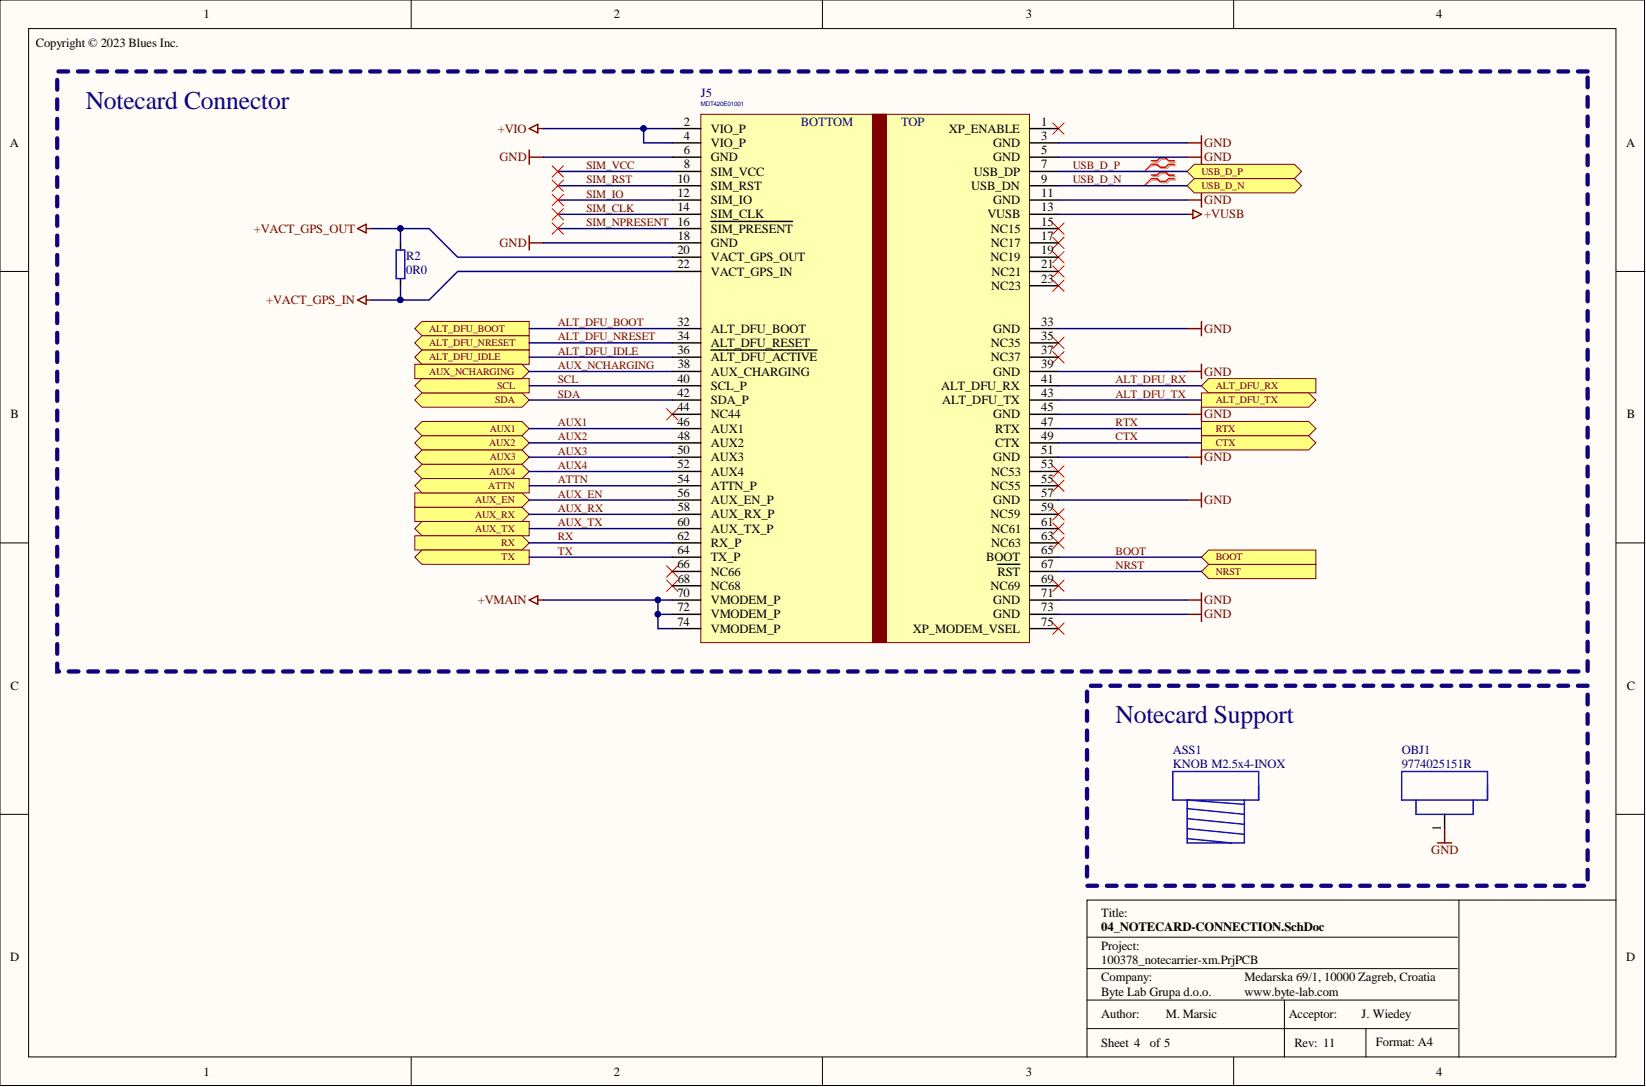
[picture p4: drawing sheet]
<svg xmlns="http://www.w3.org/2000/svg" width="292mm" height="193mm" viewBox="0 0 292 193" stroke-linecap="round" stroke-linejoin="round" font-family="sans-serif">
<g fill="#fffcf8" stroke="#000" stroke-width=".18">
<path d="M0 0h291.8v192.7h-291.8z"/>
<path d="M5.1 5.1h281.7v182.5h-281.7z"/>
</g>
<g fill="none" stroke="#000" stroke-width=".18">
<path d="M73 0v5.1M145.9 0v5.1M218.9 0v5.1M0 48.2h5.1M286.8 48.2h5.1M0 96.4h5.1M286.8 96.4h5.1M0 144.6h5.1M258.9 159.8v27.9M286.8 159.8h-93.9v27.9M286.8 144.6h5.1M192.9 166.4h65.7"/>
<path d="M192.9 172h65.7M192.9 177.5h65.7M227.9 177.5v10.2M73 187.7v5.1M145.9 187.7v5.1M192.9 182.6h65.7M218.9 187.7v5.1M242.4 182.6v5.1"/>
</g>
<path d="M93.9 22.8l1.5-.7v1.5zM95.4 22.8h1.1M210.7 38h1M211.7 37.3l1.5 .7-1.5 .8zM63.5 40.6l1.5-.8v1.5zM65 40.6h1M93.9 106.5l1.5-.7v1.5zM95.4 106.5h1.1" fill="none" stroke="#800000" stroke-width=".25"/>
<g fill="none" stroke="#f00" stroke-width=".18">
<path d="M186.8 21.8l2 2M186.8 39.6l2 2M188.8 21.8l-2 2M188.8 39.6l-2 2M186.8 42.1l2 2M186.8 44.6l2 2.1M186.8 47.2l2 2M186.8 49.7l2 2M186.8 59.9l2 2M188.8 42.1l-2 2M188.8 44.6l-2 2.1M188.8 47.2l-2 2"/>
<path d="M188.8 49.7l-2 2M188.8 59.9l-2 2M118.3 72.5l2 2.1M120.3 72.5l-2 2.1M186.8 62.4l2 2M188.8 62.4l-2 2M186.8 95.4l2 2M186.8 92.8l2 2.1M186.8 90.3l2 2M186.8 85.2l2 2M186.8 82.7l2 2M188.8 95.4l-2 2"/>
<path d="M188.8 92.8l-2 2.1M188.8 90.3l-2 2M188.8 85.2l-2 2M188.8 82.7l-2 2M118.3 100.4l2 2.1M118.3 103l2 2M120.3 100.4l-2 2.1M120.3 103l-2 2M186.8 110.6l2 2M186.8 103l2 2M188.8 110.6l-2 2M188.8 103l-2 2"/>
</g>
<path d="M124.4 20.3h58.3v93.8h-58.3z" fill="#ffffb0" stroke="#800000" stroke-width=".18"/>
<g fill="none" stroke="#000" stroke-width=".25">
<path d="M119.3 22.8h5.1M119.3 25.4h5.1M119.3 27.9h5.1M119.3 30.4h5.1M119.3 33h5.1M119.3 35.5h5.1M119.3 38h5.1M126.1 39.3h1.1M127.4 39.3h2.6M130.1 39.3h2.2M132.4 39.3h3.9M136.4 39.3h1.3"/>
<path d="M137.8 39.3h2.8M182.8 22.8h5M182.8 25.4h5M182.8 27.9h5M182.8 30.4h5M182.8 33h5M182.8 35.5h5M182.8 38h5M71.1 43.1v1.3M71.1 49.5v1.2M119.3 40.6h5.1M119.3 43.1h5.1"/>
<path d="M119.3 45.7h5.1M119.3 48.2h5.1M119.3 58.3h5.1M182.8 40.6h5M182.8 43.1h5M182.8 45.7h5M182.8 48.2h5M182.8 50.7h5M182.8 58.3h5M119.3 60.9h5.1M119.3 63.4h5.1M119.3 65.9h5.1"/>
<path d="M119.3 68.5h5.1M119.3 71h5.1M119.3 73.6h5.1M119.3 76.1h5.1M119.3 78.6h5.1M126.1 62.1h4.2M130.4 62.1h2.6M133.1 62.1h1.1M134.3 62.1h5.7M140.1 62.1h1.2M141.4 62.1h2.2M143.7 62.1h1.3"/>
<path d="M182.8 60.9h5M182.8 63.4h5M182.8 65.9h5M182.8 68.5h5M182.8 71h5M182.8 73.6h5M182.8 76.1h5M182.8 78.6h5M119.3 81.2h5.1M119.3 83.7h5.1M119.3 86.2h5.1M119.3 88.8h5.1"/>
<path d="M119.3 91.3h5.1M119.3 93.8h5.1M119.3 96.4h5.1M119.3 98.9h5.1M182.8 81.2h5M182.8 83.7h5M182.8 86.2h5M182.8 88.8h5M182.8 91.3h5M182.8 93.8h5M182.8 96.4h5M182.8 98.9h5"/>
<path d="M119.3 101.5h5.1M119.3 104h5.1M119.3 106.5h5.1M119.3 109.1h5.1M119.3 111.6h5.1M177 100.2h2.6M179.7 100.2h1.3M182.8 101.5h5M182.8 104h5M182.8 106.5h5M182.8 109.1h5M182.8 111.6h5"/>
</g>
<path d="M154.8 20.3h2.5v93.8h-2.5z" fill="#800000" stroke="#800000" stroke-width=".18"/>
<g fill="none" stroke="#800000" stroke-width=".25">
<path d="M210.7 35.5h2.5M210.7 27.9h2.5M210.7 25.4h2.5M213.2 24.1v5.1M213.2 34.2v2.6M63.5 53.3l1.5-.8v1.5zM65 53.3h1M210.7 58.3h2.5M213.2 57.1v2.5M210.7 65.9h2.5M210.7 73.6h2.5M213.2 64.7v2.5"/>
<path d="M213.2 72.3v2.5M213.2 79.9v2.5M210.7 88.8h2.5M210.7 81.2h2.5M213.2 87.5v2.5M210.7 109.1h2.5M210.7 106.5h2.5M213.2 105.3v5"/>
</g>
<path d="M204.6 28.8h1l.5-.5h1l.5 .5h1M204.6 29.4h1l.5 .5h1l.5-.5h1" fill="none" stroke="#d0a19e" stroke-width=".25"/>
<path d="M204.6 29.4l-1.5 1" fill="none" stroke="#d0a19e" stroke-width=".18"/>
<path d="M204.3 28.5h1l.5-.5h1.1l.5 .5h1M204.3 29.2h1l.5 .5h1.1l.5-.5h1" fill="none" stroke="#f00" stroke-width=".25"/>
<path d="M204.3 29.2l-1.2 1.2" fill="none" stroke="#f00" stroke-width=".18"/>
<path d="M70.3 44.4h1.5v5.1h-1.5z" fill="none" stroke="#00f" stroke-width=".25"/>
<g fill="#ffff80" stroke="#800000" stroke-width=".18">
<path d="M73.6 93.8l1.3-1.2h19v2.5h-19z" fill-rule="evenodd"/>
<path d="M73.6 90h19l1.3 1.3-1.3 1.3h-19z" fill-rule="evenodd"/>
<path d="M73.6 87.5h19l1.3 1.3-1.3 1.2h-19z" fill-rule="evenodd"/>
<path d="M73.6 76.1l1.3-1.3h17.7l1.3 1.3-1.3 1.3h-17.7z" fill-rule="evenodd"/>
<path d="M73.6 78.6l1.3-1.2h17.7l1.3 1.2-1.3 1.3h-17.7z" fill-rule="evenodd"/>
<path d="M73.6 81.2l1.3-1.3h17.7l1.3 1.3-1.3 1.2h-17.7z" fill-rule="evenodd"/>
<path d="M73.6 83.7l1.3-1.3h17.7l1.3 1.3-1.3 1.3h-17.7z" fill-rule="evenodd"/>
<path d="M73.6 95.1h19l1.3 1.3-1.3 1.2h-19z" fill-rule="evenodd"/>
<path d="M73.6 98.9l1.3-1.3h19v2.6h-19z" fill-rule="evenodd"/>
<path d="M73.6 71l1.3-1.3h17.7l1.3 1.3-1.3 1.3h-17.7z" fill-rule="evenodd"/>
<path d="M73.6 68.5l1.3-1.3h19v2.5h-19z" fill-rule="evenodd"/>
<path d="M73.6 86.2l1.3-1.2h19v2.5h-19z" fill-rule="evenodd"/>
<path d="M213.2 101.5l1.3-1.3h19v2.5h-19z" fill-rule="evenodd"/>
<path d="M213.2 68.5l1.3-1.3h19v2.5h-19z" fill-rule="evenodd"/>
<path d="M213.2 69.7h19l1.3 1.3-1.3 1.3h-19z" fill-rule="evenodd"/>
<path d="M213.2 74.8h19l1.3 1.3-1.3 1.3h-19z" fill-rule="evenodd"/>
<path d="M213.2 77.4h19l1.3 1.2-1.3 1.3h-19z" fill-rule="evenodd"/>
<path d="M210.7 33l1.2-1.3h17.8l1.3 1.3-1.3 1.2h-17.8z" fill-rule="evenodd"/>
<path d="M210.7 30.4l1.2-1.2h17.8l1.3 1.2-1.3 1.3h-17.8z" fill-rule="evenodd"/>
</g>
<path d="M204.6 31.3h1l.5-.5h1l.5 .5h1M204.6 32h1l.5 .5h1l.5-.5h1" fill="none" stroke="#d0a19e" stroke-width=".25"/>
<path d="M204.6 32l-1.5 1" fill="none" stroke="#d0a19e" stroke-width=".18"/>
<path d="M204.3 31.1h1l.5-.5h1.1l.5 .5h1M204.3 31.7h1l.5 .5h1.1l.5-.5h1" fill="none" stroke="#f00" stroke-width=".25"/>
<path d="M204.3 31.7l-1.2 1.3" fill="none" stroke="#f00" stroke-width=".18"/>
<g fill="none" stroke="#000080" stroke-width=".25">
<path d="M96.5 22.8h22.8M96.5 27.9h22.8M99 35.5h20.3M99 38h20.3M99 30.4h20.3M99 33h20.3M114.2 22.8v2.6h5.1M187.8 35.5h22.9M187.8 27.9h22.9M187.8 38h22.9M187.8 25.4h22.9M187.8 30.4h22.9"/>
<path d="M187.8 33h22.9M66 40.6h10.1l5.1 5.1h38.1M71.1 40.6v2.5M71.1 50.7v2.6M96.5 43.1h22.8M99 40.6h20.3M119.3 48.2h-38.1l-5.1 5.1h-10.1M187.8 58.3h22.9M93.9 78.6h25.4M93.9 76.1h25.4M93.9 68.5h25.4M93.9 71h25.4"/>
<path d="M187.8 78.6h25.4M187.8 76.1h25.4M187.8 65.9h22.9M187.8 68.5h25.4M187.8 71h25.4M187.8 73.6h22.9M93.9 98.9h25.4M93.9 96.4h25.4M93.9 93.8h25.4M93.9 91.3h25.4M93.9 88.8h25.4M93.9 86.2h25.4"/>
<path d="M93.9 83.7h25.4M93.9 81.2h25.4M187.8 88.8h22.9M187.8 81.2h22.9M96.5 106.5h22.8M116.8 106.5v5.1h2.5M116.8 109.1h2.5M187.8 106.5h22.9M187.8 109.1h22.9M187.8 101.5h25.4"/>
</g>
<g fill="#000080" stroke="#000080" stroke-width=".18">
<circle cx="114.2" cy="22.8" r=".48"/>
<circle cx="116.7" cy="109" r=".48"/>
<circle cx="71" cy="53.2" r=".48"/>
<circle cx="71" cy="40.6" r=".48"/>
<circle cx="116.7" cy="106.5" r=".48"/>
</g>
<path d="M93.9 26.6v2.6M93.9 27.9h2.6M93.9 41.8v2.6M93.9 43.1h2.6" fill="none" stroke="#800000" stroke-width=".25"/>
<path d="M281.7 12.7h-271.5v106.5h271.5v-106.5" fill="none" stroke="#11037f" stroke-width=".76" stroke-dasharray="1.7 1.7"/>
<path d="M213.2 98.9l1.3-1.3h19v2.6h-19z" fill-rule="evenodd" fill="#ffff80" stroke="#800000" stroke-width=".18"/>
<path d="M187.8 98.9h25.4" fill="none" stroke="#000080" stroke-width=".25"/>
<path d="M256.4 144.6v2.5" fill="none" stroke="#000" stroke-width=".25"/>
<path d="M208.1 137h15.3v5h-15.3zM248.7 137h15.3v5h-15.3zM210.7 143.6l10.1 1M210.7 145.3l10.1 1M210.7 147.1l10.1 1M210.7 148.9l7.8 .7M220.8 142v7.6h-10.1v-7.6l10.1 .8M251.3 142v2.6h10.1v-2.6" fill="none" stroke="#000bff" stroke-width=".25"/>
<path d="M281.7 121.7h-88.8v35.5h88.8v-35.5" fill="none" stroke="#11037f" stroke-width=".76" stroke-dasharray="1.7 1.7"/>
<path d="M255.1 149.6h2.5M256.4 147.1v2.5" fill="none" stroke="#800000" stroke-width=".25"/>
<path d="M98 29.4l2 2.1M98 32l2 2M98 34.5l2 2M98 37l2 2.1M98 39.6l2 2M100 29.4l-2 2.1M100 32l-2 2M100 34.5l-2 2M100 37l-2 2.1M100 39.6l-2 2" fill="none" stroke="#f00" stroke-width=".18"/>
<g fill="#ffff80" stroke="#800000" stroke-width=".18">
<path d="M73.6 58.3l1.3-1.2h19v2.5h-19z" fill-rule="evenodd"/>
<path d="M73.6 60.9l1.3-1.3h19v2.5h-19z" fill-rule="evenodd"/>
<path d="M73.6 63.4l1.3-1.3h19v2.6h-19z" fill-rule="evenodd"/>
<path d="M73.6 64.7h19l1.3 1.2-1.3 1.3h-19z" fill-rule="evenodd"/>
</g>
<path d="M93.9 58.3h25.4M93.9 65.9h25.4M93.9 63.4h25.4M93.9 60.9h25.4" fill="none" stroke="#000080" stroke-width=".25"/>
<g font-size="4.5" fill="#11037f">
<text x="15.2" y="19.3">Notecard Connector</text>
<text x="198" y="128.4">Notecard Support</text>
</g>
<text font-size="2.3" x="195.4" y="165.3">04_NOTECARD-CONNECTION.SchDoc</text>
<g font-size="2.2">
<text x="36.1" y="3.3">1</text>
<text x="108.9" y="3.3">2</text>
<text x="182" y="3.3">3</text>
<text x="254.9" y="3.3">4</text>
<text x="6.3" y="8.3">Copyright © 2023 Blues Inc.</text>
<text x="121.3" y="22.3">2</text>
<text x="126.1" y="23.5">VIO_P</text>
<text x="168.4" y="23.5">XP_ENABLE</text>
<text x="184.8" y="22.3">1</text>
<text x="1.8" y="26.1">A</text>
<text x="121.3" y="24.8">4</text>
<text x="121.3" y="27.4">6</text>
<text x="121.4" y="29.9">8</text>
<text x="126.1" y="26.1">VIO_P</text>
<text x="126.1" y="28.6">GND</text>
<text x="176.2" y="26.1">GND</text>
<text x="176.2" y="28.6">GND</text>
<text x="184.8" y="24.8">3</text>
<text x="184.8" y="27.4">5</text>
<text x="184.8" y="29.9">7</text>
<text x="288.6" y="26.1">A</text>
<text x="120.2" y="32.4">10</text>
<text x="120.2" y="35">12</text>
<text x="126.1" y="31.2">SIM_VCC</text>
<text x="126.1" y="33.7">SIM_RST</text>
<text x="172.4" y="33.7">USB_DN</text>
<text x="172.8" y="31.2">USB_DP</text>
<text x="184.8" y="32.4">9</text>
<text x="184.8" y="35">11</text>
<text x="120.2" y="37.5">14</text>
<text x="126.1" y="36.2">SIM_IO</text>
<text x="126.1" y="41.3">SIM_PRESENT</text>
<text x="126.1" y="38.8">SIM_CLK</text>
<text x="175.2" y="38.8">VUSB</text>
<text x="175.8" y="41.3">NC15</text>
<text x="176.2" y="36.2">GND</text>
<text x="184.8" y="37.5">13</text>
<text x="184.8" y="40">15</text>
<text x="120.2" y="45.1">20</text>
<text x="120.2" y="47.6">22</text>
<text x="120.3" y="42.6">18</text>
<text x="126.1" y="43.8">GND</text>
<text x="126.1" y="46.4">VACT_GPS_OUT</text>
<text x="175.8" y="46.4">NC19</text>
<text x="175.8" y="43.8">NC17</text>
<text x="184.8" y="42.6">17</text>
<text x="184.8" y="45.1">19</text>
<text x="184.8" y="47.6">21</text>
<text x="126.1" y="48.9">VACT_GPS_IN</text>
<text x="175.9" y="51.4">NC23</text>
<text x="176" y="48.9">NC21</text>
<text x="184.8" y="50.2">23</text>
<text x="120.2" y="57.8">32</text>
<text x="126.1" y="59.1">ALT_DFU_BOOT</text>
<text x="176.2" y="59.1">GND</text>
<text x="184.8" y="57.8">33</text>
<text x="120.2" y="60.3">34</text>
<text x="120.2" y="62.9">36</text>
<text x="120.3" y="65.4">38</text>
<text x="126.1" y="61.6">ALT_DFU_RESET</text>
<text x="126.1" y="64.1">ALT_DFU_ACTIVE</text>
<text x="175.8" y="64.1">NC37</text>
<text x="175.8" y="61.6">NC35</text>
<text x="184.8" y="60.3">35</text>
<text x="184.8" y="62.9">37</text>
<text x="184.8" y="65.4">39</text>
<text x="120.2" y="67.9">40</text>
<text x="120.2" y="70.5">42</text>
<text x="126.1" y="66.7">AUX_CHARGING</text>
<text x="126.1" y="69.2">SCL_P</text>
<text x="126.1" y="71.7">SDA_P</text>
<text x="167" y="69.2">ALT_DFU_RX</text>
<text x="167.2" y="71.7">ALT_DFU_TX</text>
<text x="176.2" y="66.7">GND</text>
<text x="184.8" y="67.9">41</text>
<text x="184.8" y="70.5">43</text>
<text x="1.9" y="74.3">B</text>
<text x="120.2" y="73">44</text>
<text x="120.2" y="75.5">46</text>
<text x="126.1" y="74.3">NC44</text>
<text x="126.1" y="76.8">AUX1</text>
<text x="176.2" y="74.3">GND</text>
<text x="176.6" y="76.8">RTX</text>
<text x="184.8" y="73">45</text>
<text x="184.8" y="75.5">47</text>
<text x="288.7" y="74.3">B</text>
<text x="120.2" y="80.6">50</text>
<text x="120.2" y="83.1">52</text>
<text x="120.3" y="78.1">48</text>
<text x="126.1" y="79.3">AUX2</text>
<text x="126.1" y="81.9">AUX3</text>
<text x="176.2" y="81.9">GND</text>
<text x="176.6" y="79.3">CTX</text>
<text x="184.8" y="78.1">49</text>
<text x="184.8" y="80.6">51</text>
<text x="184.8" y="83.1">53</text>
<text x="120.2" y="85.7">54</text>
<text x="120.2" y="88.2">56</text>
<text x="126.1" y="84.4">AUX4</text>
<text x="126.1" y="87">ATTN_P</text>
<text x="126.1" y="89.5">AUX_EN_P</text>
<text x="175.8" y="87">NC55</text>
<text x="175.9" y="84.4">NC53</text>
<text x="176.2" y="89.5">GND</text>
<text x="184.8" y="85.7">55</text>
<text x="184.8" y="88.2">57</text>
<text x="120.2" y="93.3">60</text>
<text x="120.2" y="95.8">62</text>
<text x="120.3" y="90.8">58</text>
<text x="126.1" y="92">AUX_RX_P</text>
<text x="126.1" y="94.6">AUX_TX_P</text>
<text x="175.8" y="92">NC59</text>
<text x="176" y="94.6">NC61</text>
<text x="184.8" y="90.8">59</text>
<text x="184.8" y="93.3">61</text>
<text x="184.8" y="95.8">63</text>
<text x="120.2" y="98.4">64</text>
<text x="120.2" y="100.9">66</text>
<text x="126.1" y="97.1">RX_P</text>
<text x="126.1" y="99.6">TX_P</text>
<text x="175" y="99.6">BOOT</text>
<text x="175.9" y="97.1">NC63</text>
<text x="184.8" y="98.4">65</text>
<text x="184.8" y="100.9">67</text>
<text x="120.2" y="106">70</text>
<text x="120.3" y="103.4">68</text>
<text x="126.1" y="102.2">NC66</text>
<text x="126.1" y="104.7">NC68</text>
<text x="126.1" y="107.2">VMODEM_P</text>
<text x="175.8" y="104.7">NC69</text>
<text x="176.2" y="107.2">GND</text>
<text x="177" y="102.2">RST</text>
<text x="184.8" y="103.4">69</text>
<text x="184.8" y="106">71</text>
<text x="120.2" y="108.5">72</text>
<text x="120.2" y="111">74</text>
<text x="126.1" y="109.8">VMODEM_P</text>
<text x="126.1" y="112.3">VMODEM_P</text>
<text x="162" y="112.3">XP_MODEM_VSEL</text>
<text x="176.2" y="109.8">GND</text>
<text x="184.8" y="108.5">73</text>
<text x="184.8" y="111">75</text>
<text x="1.9" y="122.5">C</text>
<text x="288.7" y="122.5">C</text>
<text x="255.7" y="147.5" transform="rotate(-90 255.7 147.5)">1</text>
<text x="195.4" y="162.8">Title:</text>
<text x="1.8" y="170.6">D</text>
<text x="195.4" y="168.6">Project:</text>
<text x="195.4" y="171.2">100378_notecarrier-xm.PrjPCB</text>
<text x="288.6" y="170.6">D</text>
<text x="195.4" y="174.2">Company:</text>
<text x="195.4" y="176.7">Byte Lab Grupa d.o.o.</text>
<text x="220.8" y="174.2">Medarska 69/1, 10000 Zagreb, Croatia</text>
<text x="220.8" y="176.7">www.byte-lab.com</text>
<text x="195.4" y="185.9">Sheet 4</text>
<text x="195.4" y="180.8">Author:</text>
<text x="204.1" y="185.9">of 5</text>
<text x="206.9" y="180.8">M. Marsic</text>
<text x="228.7" y="180.8">Acceptor:</text>
<text x="229.7" y="185.9">Rev: 11</text>
<text x="241.6" y="180.8">J. Wiedey</text>
<text x="244.2" y="185.6">Format: A4</text>
<text x="36.1" y="190.9">1</text>
<text x="108.9" y="190.9">2</text>
<text x="182" y="190.9">3</text>
<text x="254.9" y="190.9">4</text>
</g>
<g font-size="2.2" fill="#000080">
<text x="124.4" y="17.2">J5</text>
<text x="72.1" y="46.1">R2</text>
<text x="72.1" y="48.7">0R0</text>
<text x="208.1" y="133.9">ASS1</text>
<text x="208.1" y="136.4">KNOB M2.5x4-INOX</text>
<text x="248.7" y="133.9">OBJ1</text>
<text x="248.7" y="136.4">9774025151R</text>
</g>
<g font-size="2.2" fill="#800000">
<text x="88.4" y="23.5">+VIO</text>
<text x="88.7" y="28.6">GND</text>
<text x="213.7" y="28.6">GND</text>
<text x="213.7" y="26.1">GND</text>
<text x="45.1" y="41.3">+VACT_GPS_OUT</text>
<text x="213.7" y="38.8">+VUSB</text>
<text x="213.7" y="36.2">GND</text>
<text x="88.7" y="43.8">GND</text>
<text x="47.2" y="54">+VACT_GPS_IN</text>
<text x="213.7" y="59.1">GND</text>
<text x="213.7" y="66.7">GND</text>
<text x="213.7" y="74.3">GND</text>
<text x="213.7" y="81.9">GND</text>
<text x="213.7" y="89.5">GND</text>
<text x="84.8" y="107.2">+VMAIN</text>
<text x="213.7" y="107.2">GND</text>
<text x="213.7" y="109.8">GND</text>
<text x="254" y="151.6">GND</text>
</g>
<g font-size="2.2" fill="#11037f">
<text x="142.1" y="22.3">BOTTOM</text>
<text x="159.9" y="22.3">TOP</text>
</g>
<g font-size="2" fill="#600">
<text x="104.1" y="30">SIM_VCC</text>
<text x="104.1" y="32.5">SIM_RST</text>
<text x="104.1" y="35.1">SIM_IO</text>
<text x="104.1" y="37.6">SIM_CLK</text>
<text x="104.1" y="40.1">SIM_NPRESENT 16</text>
</g>
<g font-size="2" fill="#800000">
<text x="190.4" y="30">USB_D_P</text>
<text x="190.4" y="32.5">USB_D_N</text>
<text x="99" y="57.9">ALT_DFU_BOOT</text>
<text x="99" y="65.5">AUX_NCHARGING</text>
<text x="99" y="63">ALT_DFU_IDLE</text>
<text x="99" y="60.4">ALT_DFU_NRESET</text>
<text x="99" y="68">SCL</text>
<text x="99" y="70.6">SDA</text>
<text x="198" y="68">ALT_DFU_RX</text>
<text x="198" y="70.6">ALT_DFU_TX</text>
<text x="99" y="75.6">AUX1</text>
<text x="198" y="75.6">RTX</text>
<text x="99" y="83.3">AUX4</text>
<text x="99" y="80.7">AUX3</text>
<text x="99" y="78.2">AUX2</text>
<text x="198" y="78.2">CTX</text>
<text x="99" y="88.3">AUX_EN</text>
<text x="99" y="85.8">ATTN</text>
<text x="99" y="95.9">RX</text>
<text x="99" y="93.4">AUX_TX</text>
<text x="99" y="90.9">AUX_RX</text>
<text x="99" y="98.5">TX</text>
<text x="198" y="101">NRST</text>
<text x="198" y="98.5">BOOT</text>
</g>
<g font-size="1.8" fill="#800000">
<text x="213.2" y="33.5">USB_D_N</text>
<text x="213.2" y="31">USB_D_P</text>
<text x="76.1" y="58.9">ALT_DFU_BOOT</text>
<text x="76.1" y="61.4">ALT_DFU_NRESET</text>
<text x="76.1" y="64">ALT_DFU_IDLE</text>
<text x="76.1" y="66.5">AUX_NCHARGING</text>
<text x="87.9" y="71.6">SDA</text>
<text x="88.2" y="69">SCL</text>
<text x="215.7" y="69">ALT_DFU_RX</text>
<text x="215.7" y="71.6">ALT_DFU_TX</text>
<text x="86.9" y="76.7">AUX1</text>
<text x="215.7" y="76.7">RTX</text>
<text x="86.8" y="79.2">AUX2</text>
<text x="86.9" y="81.7">AUX3</text>
<text x="215.7" y="79.2">CTX</text>
<text x="84.3" y="89.3">AUX_EN</text>
<text x="86.6" y="86.8">ATTN</text>
<text x="86.8" y="84.3">AUX4</text>
<text x="84.3" y="91.9">AUX_RX</text>
<text x="84.3" y="94.4">AUX_TX</text>
<text x="89" y="96.9">RX</text>
<text x="89" y="99.5">TX</text>
<text x="215.7" y="99.5">BOOT</text>
<text x="215.7" y="102">NRST</text>
</g>
<text font-size="1.1" fill="#000080" x="124.4" y="18.8">MDT420E01001</text>
</svg>
